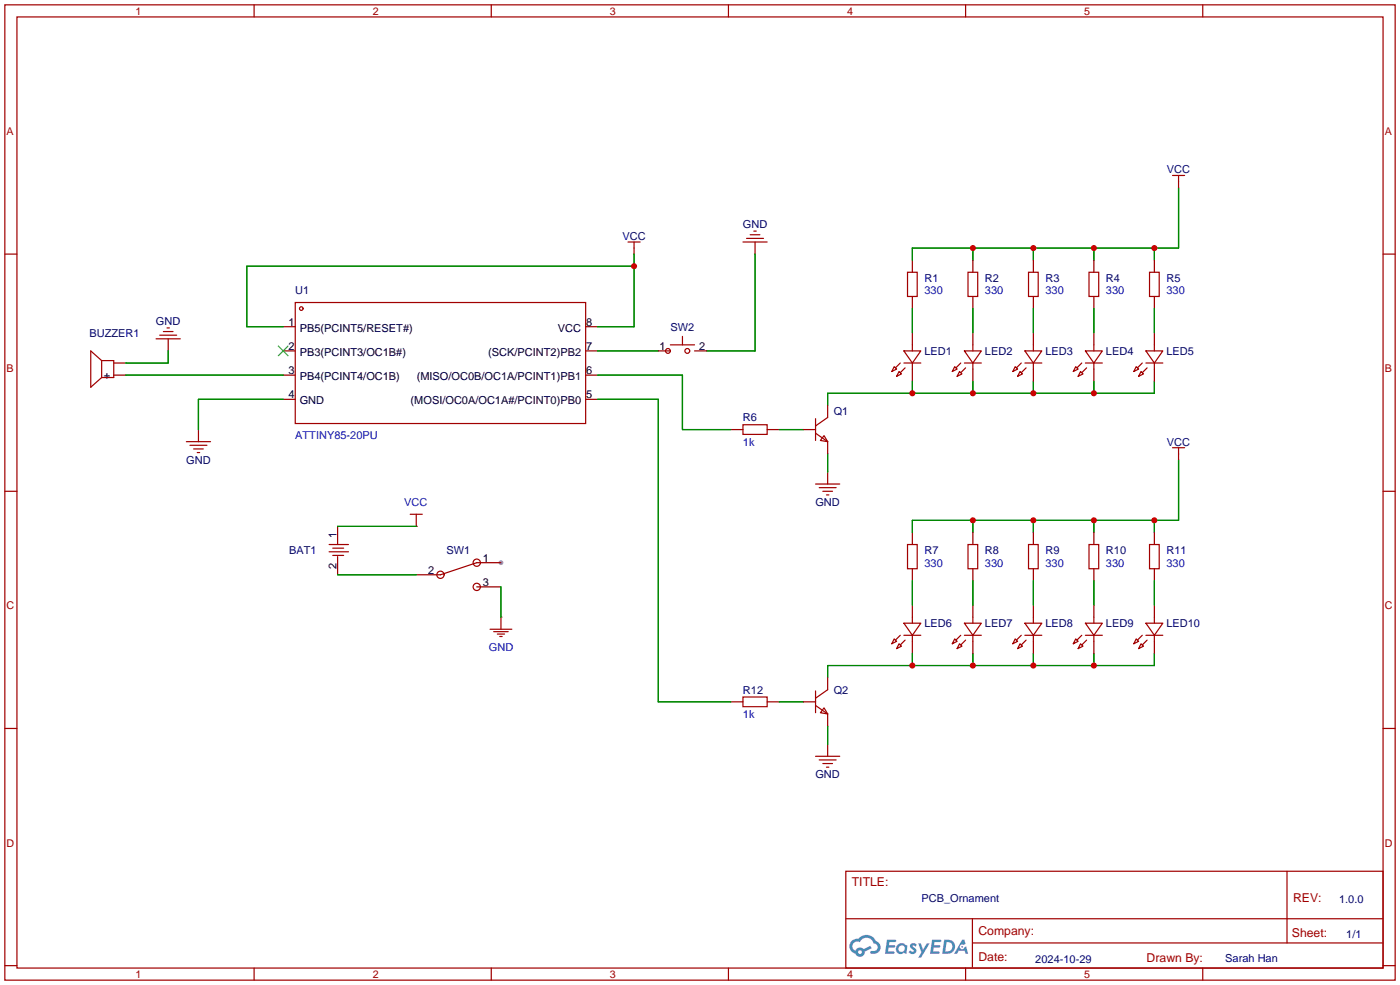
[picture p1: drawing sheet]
<svg xmlns="http://www.w3.org/2000/svg" width="294mm" height="207mm" viewBox="0 0 294 207" stroke-linecap="round" stroke-linejoin="round" font-family="sans-serif">
<circle cx="105.2" cy="118.1" r=".51" fill="#999"/>
<g fill="none" stroke="#a10000" stroke-width=".25">
<path d="M1 1h291.9v204.7h-291.9zM3.6 3.6h286.7v199.6h-286.7zM53.3 1v2.6M103.1 1v2.6M152.9 1v2.6M202.7 1v2.6M252.5 1v2.6M1 53.3h2.6M290.3 53.3h2.6M1 103.1h2.6M290.3 103.1h2.6M1 152.9h2.6"/>
<path d="M290.3 152.9h2.6M177.5 182.9h112.8v20.3h-112.8zM177.6 192.8h112.6M204.1 197.9h86.1M204.1 192.8v10.2M270.2 182.9v15M1 202.7h2.6M53.3 203.2v2.5M103.1 203.2v2.5M152.9 203.2v2.5M202.7 203.2v2.5M252.5 203.2v2.5"/>
<path d="M290.3 202.7h2.6"/>
</g>
<g fill="#5487ff">
<path d="M191.2 198.1l.5-.1h.4l.4 .3-.3 .4a.34 .34 0 0 0-.3-.3 .34 .34 0 0 0-.3 .2v.1a.85 .85 0 0 1 .7 .6 .85 .85 0 0 1-.3 .9l-.7 .1-.6-.4 .4-.4 .5 .3 .2-.1v-.2a.88 .88 0 0 1-.6-1.4z"/>
<path d="M192.7 198h.6l.5 1.3 .7-1.3h.7l-1.9 3h-.6l.7-1.1z"/>
<path d="M186.2 197.2h1.7l.2 .2-.1 .3-1.3 .1-.1 .6h1.1l.2 .2-.2 .3h-1.2l-.1 .8h1.3l.1 .3-.1 .2h-1.9z"/>
<path d="M195.6 197.2h1.7l.3 .2-.1 .3-1.3 .1-.1 .6h1.1l.2 .2-.3 .3h-1.1l-.1 .8h1.2l.2 .3-.2 .2h-1.9z"/>
<path d="M202 197.2h.4l.3 .9-.4 .3a.5 .5 0 0 0-.8 .2 .5 .5 0 0 0 .3 .7 .5 .5 0 0 0 .7-.5l.3-.2 .4 1.6h-.5l-.2-.6h-1.2l-.4 .6h-.6z"/>
<path d="M198.2 197.2l-.4 3h.9a1.52 1.52 0 0 0 1.8-1.5 1.52 1.52 0 0 0-1.8-1.5zM198.7 197.8a1 1 0 0 1 1.2 1 1 1 0 0 1-1.3 .9h-.2z"/>
<path d="M188.3 198.4a1.11 1.11 0 0 0 0 1.5 1.11 1.11 0 0 0 1.5 .1l.5 .2 .2-1.6-.4-.2a1.07 1.07 0 0 0-1.8 0zM188.5 199.1a.7 .7 0 0 1 1.4 0 .7 .7 0 0 1-1.4 0z"/>
<path d="M178.8 197.5a1.57 1.57 0 0 0 .7 2.7 1.04 1.04 0 0 0 1.2 .6 1.04 1.04 0 0 0 .8-1l1.5-.8-.3-.5-1.4 .7a1.06 1.06 0 0 0-1.8 .3 1 1 0 0 1-.4-1.4 1 1 0 0 1 1.4-.3 1.53 1.53 0 0 1 1.6-.9 1.53 1.53 0 0 1 1.3 1.2 .82 .82 0 0 1 .8 1 .82 .82 0 0 1-1.2 .5 .31 .31 0 0 0-.4 .3 .31 .31 0 0 0 .3 .3 1.43 1.43 0 0 0 1.9-.9 1.43 1.43 0 0 0-.9-1.8 2.26 2.26 0 0 0-3.8-.5l-.8 .2zM180.1 199.9a.4 .4 0 0 1 .8 0 .4 .4 0 0 1-.8 0z"/>
<circle cx="202" cy="198.7" r=".19"/>
</g>
<g fill="none" stroke="#870000" stroke-width=".25">
<path d="M247.4 38.1v1.3M133.1 52.1v1.2M158.5 50.8v2.5M191.5 54.6v2.6M204.2 54.6v2.6M216.9 54.6v2.6M229.6 54.6v2.6M242.3 54.6v2.6M23.9 78.7h2.5M23.9 76.2h2.5M35.3 71.1v2.6M59.4 68.6h2.6"/>
<path d="M59.4 73.7h2.6M59.4 78.7h2.6M122.9 68.6h2.6M122.9 73.7h2.6M122.9 78.7h2.6M138.2 73.7h2.5M145.8 73.7h2.5M191.5 62.2v2.6M191.5 69.9v2.5M191.5 77.5v2.5M204.2 62.2v2.6M204.2 69.9v2.5"/>
<path d="M204.2 77.5v2.5M216.9 62.2v2.6M216.9 69.9v2.5M216.9 77.5v2.5M229.6 62.2v2.6M229.6 69.9v2.5M229.6 77.5v2.5M242.3 62.2v2.6M242.3 69.9v2.5M242.3 77.5v2.5M41.7 90.2v2.5M59.4 83.8h2.6"/>
<path d="M122.9 83.8h2.6M153.4 90.2h2.6M161 90.2h2.6M168.7 90.2h2.5M173.7 85.1v2.5M173.7 92.7v2.6M173.7 99.1v2.5M247.4 95.3v1.2M70.9 110.5v3.8M70.9 116.8v3.9M87.4 110.5h.1M100.1 118.1h5.1"/>
<path d="M191.5 111.8v2.5M191.5 119.4v2.5M204.2 111.8v2.5M204.2 119.4v2.5M216.9 111.8v2.5M216.9 119.4v2.5M229.6 111.8v2.5M229.6 119.4v2.5M242.3 111.8v2.5M242.3 119.4v2.5M87.4 120.7h5.1M100.1 123.2h5.1"/>
<path d="M105.2 129.5h.1M191.5 127v2.5M191.5 134.6v2.6M204.2 127v2.5M204.2 134.6v2.6M216.9 127v2.5M216.9 134.6v2.6M229.6 127v2.5M229.6 134.6v2.6M242.3 127v2.5M242.3 134.6v2.6M153.4 147.3h2.6"/>
<path d="M161 147.3h2.6M168.7 147.3h2.5M173.7 142.2v2.6M173.7 149.9v2.5M173.7 156.2v2.6"/>
</g>
<path d="M58.4 72.6l2.1 2.1M60.5 72.6l-2.1 2.1" fill="none" stroke="#3c3" stroke-width=".25"/>
<g fill="none" stroke="#a10000" stroke-width=".25">
<path d="M246.1 36.8h2.6M247.4 36.8v1.3M131.8 50.8h2.6M133.1 50.8v1.3M156 50.8h5M156.7 50h3.6M157.5 49.3h2M158.2 48.5h.5M190.5 57.2h2v5h-2zM203.2 57.2h2v5h-2zM215.9 57.2h2v5h-2zM228.6 57.2h2v5h-2z"/>
<path d="M241.3 57.2h2v5h-2zM21.3 75.7l-2.3-2v7.6l2.3-2.1M21.3 75.7v3.5M21.3 75.7h2.6v3.5h-2.6M32.8 71.1h5M33.5 70.4h3.6M34.3 69.6h2M35.1 68.8h.5M62 63.5h60.9v25.4h-60.9zM140.7 72.4h5.1M143.3 70.6v1.8M187.7 77l.5 .5-1 .5z"/>
<path d="M188.7 78l.5 .5-1 .5zM189 76.2l-1 1M189.7 73.7h3.6l-1.8 2.5zM189.7 76.2h3.6M190 77.2l-1 1M191.5 72.4v1.3M191.5 76.2v1.3M200.4 77l.5 .5-1 .5zM201.4 78l.5 .5-1 .5zM201.7 76.2l-1 1M202.4 73.7h3.6l-1.8 2.5zM202.4 76.2h3.6"/>
<path d="M202.7 77.2l-1 1M204.2 72.4v1.3M204.2 76.2v1.3M213.1 77l.5 .5-1 .5zM214.1 78l.5 .5-1 .5zM214.4 76.2l-1 1M215.1 73.7h3.6l-1.8 2.5zM215.1 76.2h3.6M215.4 77.2l-1 1M216.9 72.4v1.3M216.9 76.2v1.3M225.8 77l.5 .5-1 .5z"/>
<path d="M226.8 78l.5 .5-1 .5zM227.1 76.2l-1 1M227.8 73.7h3.6l-1.8 2.5zM227.8 76.2h3.6M228.1 77.2l-1 1M229.6 72.4v1.3M229.6 76.2v1.3M238.5 77l.5 .5-1 .5zM239.5 78l.5 .5-1 .5zM239.8 76.2l-1 1M240.5 73.7h3.6l-1.8 2.5zM240.5 76.2h3.6"/>
<path d="M240.8 77.2l-1 1M242.3 72.4v1.3M242.3 76.2v1.3M39.1 92.7h5.1M39.9 93.5h3.5M40.6 94.2h2.1M41.4 95h.5M156 89.2h5v2h-5zM171.2 87.9v4.6M171.2 90.9l2.5 1.8M173 91.4l.7 1.3-1.5-.2zM173.7 87.6l-2.5 1.8"/>
<path d="M246.1 94h2.6M247.4 94v1.3M69.1 114.3h4.1M69.1 115.8h4.1M69.8 115.1h2.3M69.8 116.6h2.3M86.1 108h2.5M87.4 108v2.5M100.1 118.1l-7.6 2.6M171.2 101.6h5.1M172 102.4h3.5M172.7 103.1h2.1"/>
<path d="M173.5 103.9h.5M190.5 114.3h2v5.1h-2zM203.2 114.3h2v5.1h-2zM215.9 114.3h2v5.1h-2zM228.6 114.3h2v5.1h-2zM241.3 114.3h2v5.1h-2zM102.9 132.1h4.5M103.6 132.6h3.1M104.4 133.1h1.5M104.9 133.6h.5M105.2 129.5v2.6M187.7 134.1l.5 .5-1 .5z"/>
<path d="M188.7 135.1l.5 .5-1 .5zM189 133.4l-1 1M189.7 130.8h3.6l-1.8 2.6zM189.7 133.4h3.6M190 134.4l-1 1M191.5 129.5v1.3M191.5 133.4v1.2M200.4 134.1l.5 .5-1 .5zM201.4 135.1l.5 .5-1 .5zM201.7 133.4l-1 1M202.4 130.8h3.6l-1.8 2.6zM202.4 133.4h3.6"/>
<path d="M202.7 134.4l-1 1M204.2 129.5v1.3M204.2 133.4v1.2M213.1 134.1l.5 .5-1 .5zM214.1 135.1l.5 .5-1 .5zM214.4 133.4l-1 1M215.1 130.8h3.6l-1.8 2.6zM215.1 133.4h3.6M215.4 134.4l-1 1M216.9 129.5v1.3M216.9 133.4v1.2M225.8 134.1l.5 .5-1 .5z"/>
<path d="M226.8 135.1l.5 .5-1 .5zM227.1 133.4l-1 1M227.8 130.8h3.6l-1.8 2.6zM227.8 133.4h3.6M228.1 134.4l-1 1M229.6 129.5v1.3M229.6 133.4v1.2M238.5 134.1l.5 .5-1 .5zM239.5 135.1l.5 .5-1 .5zM239.8 133.4l-1 1M240.5 130.8h3.6l-1.8 2.6zM240.5 133.4h3.6"/>
<path d="M240.8 134.4l-1 1M242.3 129.5v1.3M242.3 133.4v1.2M156 146.3h5v2h-5zM171.2 158.8h5.1M171.2 145v4.6M171.2 148.1l2.5 1.8M172 159.5h3.5M173 148.6l.7 1.3-1.5-.3zM173.7 144.8l-2.5 1.8M172.7 160.3h2.1M173.5 161h.5"/>
<circle cx="63.2" cy="64.8" r=".38"/>
<circle cx="140.2" cy="73.7" r=".51"/>
<circle cx="144.3" cy="73.7" r=".51"/>
<circle cx="100.1" cy="118.1" r=".76"/>
<circle cx="92.5" cy="120.7" r=".76"/>
<circle cx="100.1" cy="123.2" r=".76"/>
</g>
<g fill="none" stroke="#008700" stroke-width=".25">
<path d="M247.4 39.4v12.7h-55.9v2.5M133.1 53.3v15.3h-7.6M133.1 55.9h-81.3v12.7h7.6M158.5 53.3v20.4h-10.2M204.2 52.1v2.5M216.9 52.1v2.5M229.6 52.1v2.5M242.3 52.1v2.5M26.4 78.7h33M35.3 73.7v2.5h-8.9M125.5 78.7h17.8v11.5h10.1M125.5 73.7h12.7"/>
<path d="M191.5 64.8v5.1M204.2 64.8v5.1M216.9 64.8v5.1M229.6 64.8v5.1M242.3 64.8v5.1M59.4 83.8h-17.7v6.4M125.5 83.8h12.7v63.5h15.2M163.6 90.2h5.1M173.7 95.3v3.8M191.5 80v2.6M204.2 80v2.6M216.9 80v2.6"/>
<path d="M229.6 80v2.6M242.3 80v2.6h-68.6v2.5M247.4 96.5v12.7h-55.9v2.6M70.9 110.5h16.5M204.2 109.2v2.6M216.9 109.2v2.6M229.6 109.2v2.6M242.3 109.2v2.6M70.9 120.7h16.5M105.2 123.2v6.3M191.5 121.9v5.1M191.5 137.2v2.5"/>
<path d="M204.2 121.9v5.1M204.2 137.2v2.5M216.9 121.9v5.1M216.9 137.2v2.5M229.6 121.9v5.1M229.6 137.2v2.5M242.3 121.9v5.1M242.3 137.2v2.5h-68.6v2.5M163.6 147.3h5.1M173.7 152.4v3.8"/>
</g>
<g fill="#c00">
<circle cx="204.2" cy="52.1" r=".63"/>
<circle cx="216.9" cy="52.1" r=".63"/>
<circle cx="229.6" cy="52.1" r=".63"/>
<circle cx="242.3" cy="52.1" r=".63"/>
<circle cx="191.5" cy="82.5" r=".63"/>
<circle cx="204.2" cy="82.5" r=".63"/>
<circle cx="216.9" cy="82.5" r=".63"/>
<circle cx="229.6" cy="82.5" r=".63"/>
<circle cx="133.1" cy="55.9" r=".63"/>
<circle cx="204.2" cy="109.2" r=".63"/>
<circle cx="216.9" cy="109.2" r=".63"/>
<circle cx="229.6" cy="109.2" r=".63"/>
<circle cx="242.3" cy="109.2" r=".63"/>
<circle cx="191.5" cy="139.7" r=".63"/>
<circle cx="204.2" cy="139.7" r=".63"/>
<circle cx="216.9" cy="139.7" r=".63"/>
<circle cx="229.6" cy="139.7" r=".63"/>
</g>
<g font-size="2.6" fill="#a00000">
<text x="178.8" y="186.1">TITLE:</text>
<text x="271.4" y="189.4">REV:</text>
<text x="205.4" y="196.3">Company:</text>
<text x="271.2" y="196.7">Sheet:</text>
<text x="205.4" y="201.8">Date:</text>
<text x="240.7" y="201.9">Drawn By:</text>
</g>
<g font-size="2.3" fill="#000080">
<text x="245" y="36.4">VCC</text>
<text x="155.9" y="47.8">GND</text>
<text x="130.7" y="50.3">VCC</text>
<text x="194.1" y="59.2">R1</text>
<text x="206.8" y="59.2">R2</text>
<text x="219.5" y="59.2">R3</text>
<text x="232.2" y="59.2">R4</text>
<text x="244.9" y="59.2">R5</text>
<text x="62" y="61.8">U1</text>
<text x="18.8" y="70.7">BUZZER1</text>
<text x="32.7" y="68.1">GND</text>
<text x="140.7" y="69.4">SW2</text>
<text x="194.1" y="74.5">LED1</text>
<text x="206.8" y="74.5">LED2</text>
<text x="219.5" y="74.5">LED3</text>
<text x="232.2" y="74.5">LED4</text>
<text x="244.9" y="74.5">LED5</text>
<text x="156" y="88.4">R6</text>
<text x="175" y="87.2">Q1</text>
<text x="245" y="93.5">VCC</text>
<text x="39.1" y="97.3">GND</text>
<text x="171.2" y="106.2">GND</text>
<text x="60.7" y="116.4">BAT1</text>
<text x="93.7" y="116.4">SW1</text>
<text x="194.1" y="116.4">R7</text>
<text x="206.8" y="116.4">R8</text>
<text x="219.5" y="116.4">R9</text>
<text x="232.2" y="116.4">R10</text>
<text x="244.9" y="116.4">R11</text>
<text x="194.1" y="131.6">LED6</text>
<text x="206.8" y="131.6">LED7</text>
<text x="219.5" y="131.6">LED8</text>
<text x="232.2" y="131.6">LED9</text>
<text x="244.9" y="131.6">LED10</text>
<text x="156" y="145.6">R12</text>
<text x="175" y="145.6">Q2</text>
<text x="171.2" y="163.4">GND</text>
<text x="193.5" y="189.4">PCB_Ornament</text>
<text x="281.1" y="189.5">1.0.0</text>
<text x="282.6" y="197">1/1</text>
<text x="217.3" y="202">2024-10-29</text>
<text x="257.2" y="202">Sarah Han</text>
</g>
<g font-size="2.3" fill="#00f">
<text x="194.1" y="61.8">330</text>
<text x="206.8" y="61.8">330</text>
<text x="219.5" y="61.8">330</text>
<text x="232.2" y="61.8">330</text>
<text x="244.9" y="61.8">330</text>
<text x="62" y="92.2">ATTINY85-20PU</text>
<text x="156" y="93.5">1k</text>
<text x="84.8" y="106.2">VCC</text>
<text x="194.1" y="118.9">330</text>
<text x="206.8" y="118.9">330</text>
<text x="219.5" y="118.9">330</text>
<text x="232.2" y="118.9">330</text>
<text x="244.9" y="118.9">330</text>
<text x="102.6" y="136.7">GND</text>
<text x="156" y="150.7">1k</text>
</g>
<g font-size="2.3">
<text x="60.6" y="68.4">1</text>
<text x="62.9" y="69.6">PB5(PCINT5/RESET#)</text>
<text x="117.1" y="69.6">VCC</text>
<text x="123.1" y="68.4">8</text>
<text x="60.6" y="73.4">2</text>
<text x="62.9" y="74.7">PB3(PCINT3/OC1B#)</text>
<text x="102.5" y="74.7">(SCK/PCINT2)PB2</text>
<text x="123.1" y="73.4">7</text>
<text x="138.4" y="73.5">1</text>
<text x="146.8" y="73.5">2</text>
<text x="21.8" y="79.5">+</text>
<text x="60.6" y="83.6">4</text>
<text x="60.6" y="78.5">3</text>
<text x="62.9" y="79.8">PB4(PCINT4/OC1B)</text>
<text x="87.5" y="79.8">(MISO/OC0B/OC1A/PCINT1)PB1</text>
<text x="123.1" y="78.5">6</text>
<text x="123.1" y="83.6">5</text>
<text x="62.9" y="84.9">GND</text>
<text x="86.2" y="84.9">(MOSI/OC0A/OC1A#/PCINT0)PB0</text>
<text x="70.6" y="113" transform="rotate(-90 70.6 113)">1</text>
<text x="70.6" y="119.4" transform="rotate(-90 70.6 119.4)">2</text>
<text x="101.3" y="117.9">1</text>
<text x="89.9" y="120.4">2</text>
<text x="101.3" y="123">3</text>
</g>
<g font-size="2.2" fill="#a00000">
<text x="28.4" y="3.1">1</text>
<text x="78.2" y="3.1">2</text>
<text x="128" y="3.1">3</text>
<text x="177.8" y="3.1">4</text>
<text x="227.6" y="3.1">5</text>
<text x="1.4" y="28.3">A</text>
<text x="290.7" y="28.3">A</text>
<text x="1.4" y="78.1">B</text>
<text x="290.7" y="78.1">B</text>
<text x="1.4" y="127.9">C</text>
<text x="290.7" y="127.9">C</text>
<text x="1.4" y="177.7">D</text>
<text x="290.7" y="177.7">D</text>
<text x="28.4" y="205.3">1</text>
<text x="78.2" y="205.3">2</text>
<text x="128" y="205.3">3</text>
<text x="177.8" y="205.3">4</text>
<text x="227.6" y="205.3">5</text>
</g>
</svg>
